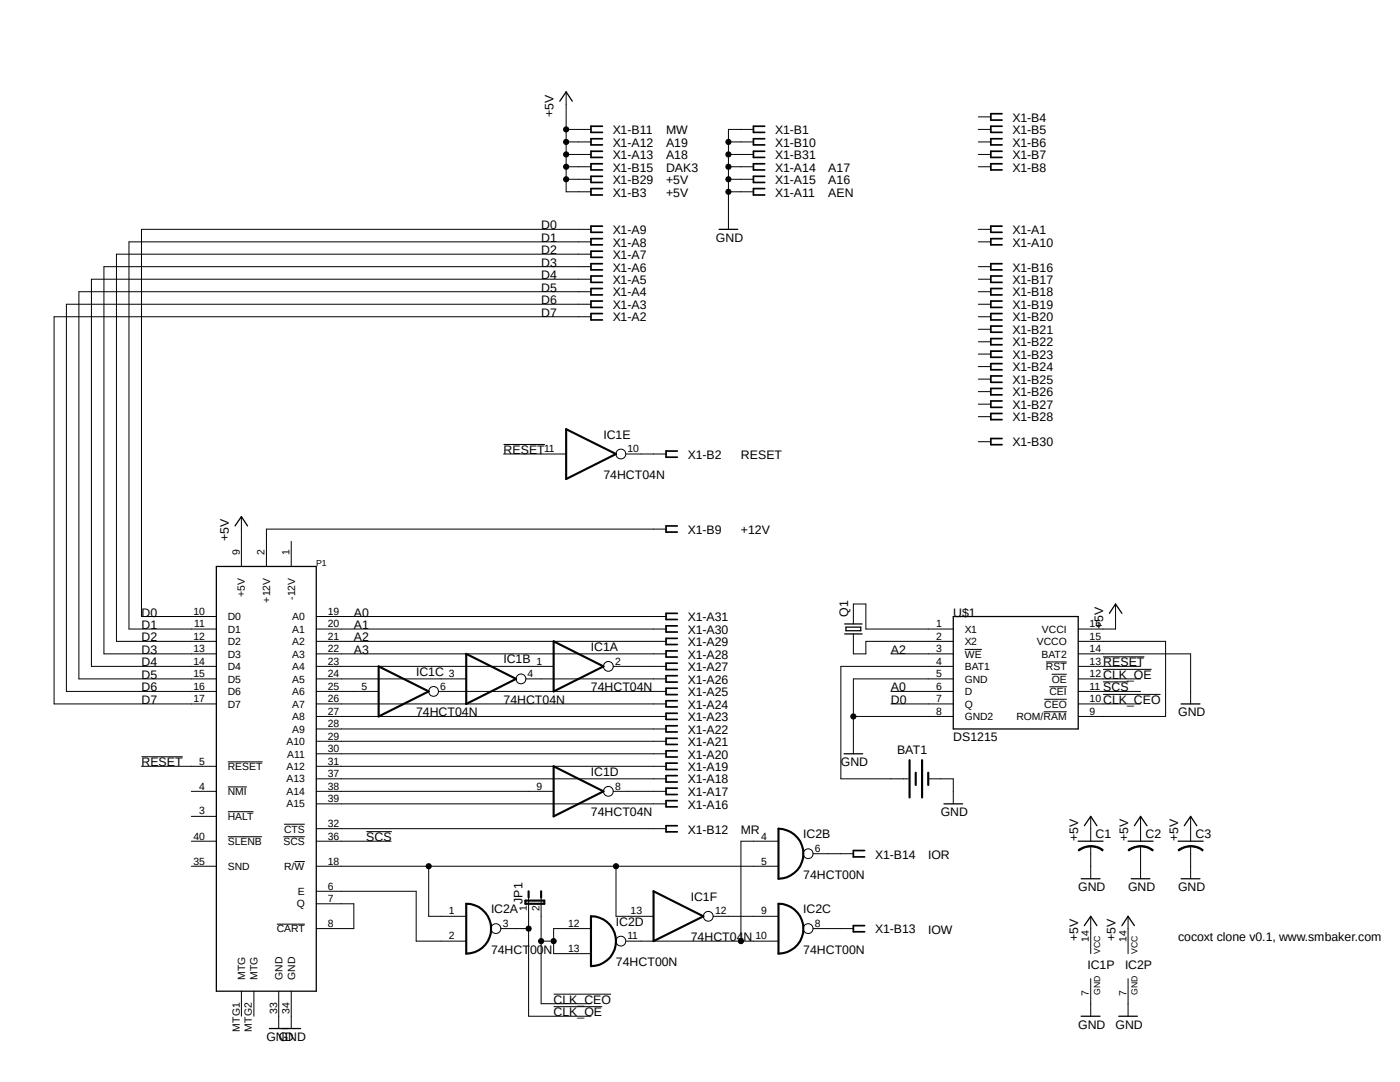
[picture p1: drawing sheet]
<svg xmlns="http://www.w3.org/2000/svg" width="279mm" height="216mm" viewBox="0 0 279 216" stroke-linecap="round" stroke-linejoin="round" font-family="sans-serif">
<path d="M10.6 16l266.6 192.4M277.2 16l-266.6 192.4" fill="none" stroke="#fff" stroke-width=".2"/>
<g fill="none" stroke="#000" stroke-width=".2">
<path d="M113 18.3v20h4.9M113 28.3h4.9M113 30.8h4.9M113 33.3h4.9M113 35.8h4.9M113 25.8h4.9M145.4 38.3h5M145.4 28.3h5M145.4 30.8h5M145.4 33.3h5M145.4 35.8h5M150.4 25.8h-5v20"/>
<path d="M195.2 28.3h2.5M195.2 30.8h2.5M195.2 33.3h2.5M195.2 23.3h2.5M195.2 25.8h2.5M117.9 45.8h-89.7v77.2h15M117.9 48.3h-92.2v77.2h17.5M117.9 50.7h-94.7v77.3h20M117.9 53.2h-97.2v77.3h22.5M117.9 55.7h-99.7v77.3h25M117.9 58.2h-102.2v77.3h27.5M195.2 58.2h2.5"/>
<path d="M195.2 55.7h2.5M195.2 53.2h2.5M195.2 48.3h2.5M195.2 45.8h2.5M117.9 60.7h-104.6v77.3h29.9M117.9 63.2h-107.1v77.3h32.4M195.2 63.2h2.5M195.2 60.7h2.5M195.2 65.7h2.5M195.2 68.2h2.5M195.2 70.7h2.5M195.2 73.2h2.5"/>
<path d="M195.2 75.6h2.5M195.2 78.1h2.5M100.5 88.7h8.3M100.5 90.6h12.5M124.9 90.6h8M195.2 80.6h2.5M195.2 83.1h2.5M195.2 88.1h2.5M48.2 103.1v9.9M58.1 108v5M132.9 105.6h-79.7v7.4M63.1 123h69.8"/>
<path d="M63.1 125.5h69.8M63.1 128h69.8M63.1 130.5h69.8M63.1 133h47.4M63.1 135.5h29.9M63.1 138h12.5M87.5 138h45.4M104.9 135.5h28M122.4 133h10.5M170.3 124.5v-4h2.5v5h17.4M170.3 126.5v4h2.5v-2.5h17.4M177.8 130.5h12.4"/>
<path d="M177.8 138h12.4M190.2 133h-22.4v22.4h13.5M190.2 135.5h-19.9v14.9M192.5 129.6h3.5M208.4 139.5h4.5M208.7 132.1h4.2M209.4 137h3.5M209.9 134.5h3M215.2 128h17.4v15h-17.4M215.2 130.5h22.4v10M215.2 133h12.4M215.2 135.5h12.4"/>
<path d="M215.2 138h12.4M220.1 131.1h8.3M220.1 136.1h5.1M220.1 133.6h9.7M220.1 138.6h11.5M222.6 120.5v5h-7.4M28.2 151h8.3M28.2 152.9h15M38.2 157.9h5M45.5 157h3.8M45.5 152h6.9M63.1 157.9h47.4"/>
<path d="M63.1 152.9h69.8M63.1 140.5h69.8M63.1 143h69.8M63.1 145.5h69.8M63.1 147.9h69.8M63.1 150.4h69.8M63.1 155.4h69.8M122.4 157.9h10.5M170.3 143h19.9M177.8 140.5h12.4M185.3 155.4h4.9v5M208.3 142h4.6"/>
<path d="M215.2 140.5h12.4M38.2 162.9h5M38.2 167.9h5M38.2 172.8h5M45.5 162h5.1M45.5 167h6.8M56.6 167h4.2M56.7 164.5h4.1M58.8 171.9h2M63.1 165.4h69.8M63.1 167.9h15M63.1 160.4h69.8"/>
<path d="M63.1 177.8h20v10h9.9M63.1 172.8h92.3M73.1 165.9h5.1M85.6 172.8v10h7.4M105.5 179.1v23.7h12.4M108 179.1v21.2h9.9M122.9 172.8v10h7.5M155.4 167.9h-7.5v19.9M162.3 170.3h8M215.2 169.6a4 4 0 0 1 2.5-.9v.3a3.9 3.9 0 0 0-2.4 .8zM217.7 168.7a3.6 3.6 0 0 1 2.5 .9l-.2 .2a3.6 3.6 0 0 0-2.3-.8zM217.7 162.9v5"/>
<path d="M217.7 168.9v6.4M225.1 169.6a4 4 0 0 1 2.5-.9v.3a3.9 3.9 0 0 0-2.3 .8zM227.6 168.7a3.6 3.6 0 0 1 2.6 .9l-.2 .2a3.6 3.6 0 0 0-2.4-.8zM227.6 162.9v5M227.6 168.9v6.4M235.1 169.6a4 4 0 0 1 2.5-.9v.3a3.9 3.9 0 0 0-2.4 .8zM237.6 168.7a3.6 3.6 0 0 1 2.5 .9l-.1 .2a3.8 3.8 0 0 0-2.4-.8zM237.6 162.9v5M237.6 168.9v6.4M48.2 197.8v5M50.7 197.8v5M55.2 184.4h5.6"/>
<path d="M55.6 197.8v7.4M58.1 197.8v7.4M63.1 180.3h7.5v5h-7.5M99.9 185.3h5.6M108 187.8h2.5M110.5 198.4h11.5M117.9 185.3h-7.4v5h7.4M124.9 187.8h30.5M142.3 182.8h13.1M162.3 185.3h8M217.7 182.8v7.5M217.7 195.3v7.5"/>
<path d="M225.1 182.8v7.5M225.1 195.3v7.5M110.5 200.9h9.7"/>
<circle cx="113" cy="28.3" r=".51"/>
<circle cx="113" cy="35.8" r=".51"/>
<circle cx="113" cy="33.3" r=".51"/>
<circle cx="113" cy="30.8" r=".51"/>
<circle cx="113" cy="25.8" r=".51"/>
<circle cx="145.4" cy="30.8" r=".51"/>
<circle cx="145.4" cy="35.8" r=".51"/>
<circle cx="145.4" cy="38.3" r=".51"/>
<circle cx="145.4" cy="28.3" r=".51"/>
<circle cx="145.4" cy="33.3" r=".51"/>
<circle cx="123.9" cy="90.6" r=".98"/>
<circle cx="86.5" cy="138" r=".98"/>
<circle cx="104" cy="135.5" r=".98"/>
<circle cx="121.4" cy="133" r=".98"/>
<circle cx="121.4" cy="157.9" r=".98"/>
<circle cx="170.3" cy="143" r=".51"/>
<circle cx="85.6" cy="172.8" r=".51"/>
<circle cx="122.9" cy="172.8" r=".51"/>
<circle cx="161.3" cy="170.3" r=".98"/>
<circle cx="99" cy="185.3" r=".98"/>
<circle cx="105.5" cy="185.3" r=".51"/>
<circle cx="108" cy="187.8" r=".51"/>
<circle cx="110.5" cy="187.8" r=".51"/>
<circle cx="123.9" cy="187.8" r=".98"/>
<circle cx="141.3" cy="182.8" r=".98"/>
<circle cx="147.9" cy="187.8" r=".51"/>
<circle cx="161.3" cy="185.3" r=".98"/>
</g>
<g fill="none" stroke="#000" stroke-width=".25">
<path d="M111.7 20.2l1.3-1.9 1.2 1.9M143.5 45.8h3.7M43.2 113h19.9v84.8h-19.9zM46.9 104.9l1.3-1.8 1.2 1.8M168.6 124.5h3.4M168.6 126.5h3.4M168.8 125.1h3v.8h-3zM190.2 123h25v22.5h-25zM221.4 122.4l1.2-1.9 1.3 1.9M168.4 150.4h3.8M235.7 140.5h3.8M188.4 160.4h3.7"/>
<path d="M215.2 167.9h4.9M215.8 175.3h3.7M216.4 164.8l1.3-1.9 1.2 1.9M225.1 167.9h5M225.8 175.3h3.7M226.4 164.8l1.2-1.9 1.3 1.9M235.1 167.9h5M235.7 175.3h3.8M236.3 164.8l1.3-1.9 1.2 1.9M216.4 184.7l1.3-1.9 1.2 1.9M223.9 184.7l1.2-1.9 1.3 1.9M53.8 205.2h6.2"/>
<path d="M215.8 202.8h3.7M223.3 202.8h3.7"/>
</g>
<g fill="none" stroke="#000" stroke-width=".34">
<path d="M120.2 25.2h-2.3v1.2h2.3M120.2 27.7h-2.3v1.2h2.3M120.2 30.2h-2.3v1.2h2.3M120.2 32.7h-2.3v1.2h2.3M120.2 35.2h-2.3v1.2h2.3M120.2 37.6h-2.3v1.3h2.3M152.6 37.6h-2.2v1.3h2.2M152.6 25.2h-2.2v1.2h2.2M152.6 27.7h-2.2v1.2h2.2M152.6 30.2h-2.2v1.2h2.2M152.6 32.7h-2.2v1.2h2.2M152.6 35.2h-2.2v1.2h2.2"/>
<path d="M200 22.7h-2.3v1.3h2.3M200 25.2h-2.3v1.2h2.3M200 27.7h-2.3v1.2h2.3M200 30.2h-2.3v1.2h2.3M200 32.7h-2.3v1.2h2.3M120.2 45.1h-2.3v1.3h2.3M120.2 47.6h-2.3v1.3h2.3M120.2 50.1h-2.3v1.3h2.3M120.2 52.6h-2.3v1.2h2.3M120.2 55.1h-2.3v1.2h2.3M120.2 57.6h-2.3v1.2h2.3M200 57.6h-2.3v1.2h2.3"/>
<path d="M200 55.1h-2.3v1.2h2.3M200 52.6h-2.3v1.2h2.3M200 47.6h-2.3v1.3h2.3M200 45.1h-2.3v1.3h2.3M120.2 62.6h-2.3v1.2h2.3M120.2 60.1h-2.3v1.2h2.3M200 62.6h-2.3v1.2h2.3M200 60.1h-2.3v1.2h2.3M200 65.1h-2.3v1.2h2.3M200 67.6h-2.3v1.2h2.3M200 70.1h-2.3v1.2h2.3M200 72.6h-2.3v1.2h2.3"/>
<path d="M200 75h-2.3v1.3h2.3M200 77.5h-2.3v1.3h2.3M135.2 90h-2.3v1.2h2.3M200 80h-2.3v1.3h2.3M200 82.5h-2.3v1.2h2.3M200 87.5h-2.3v1.2h2.3M135.2 104.9h-2.3v1.3h2.3M135.2 122.4h-2.3v1.2h2.3M135.2 124.9h-2.3v1.2h2.3M135.2 127.4h-2.3v1.2h2.3M135.2 129.9h-2.3v1.2h2.3M135.2 132.3h-2.3v1.3h2.3"/>
<path d="M135.2 134.8h-2.3v1.3h2.3M135.2 137.3h-2.3v1.3h2.3M135.2 139.8h-2.3v1.3h2.3M135.2 159.8h-2.3v1.2h2.3M135.2 142.3h-2.3v1.3h2.3M135.2 144.8h-2.3v1.2h2.3M135.2 147.3h-2.3v1.2h2.3M135.2 149.8h-2.3v1.2h2.3M135.2 152.3h-2.3v1.2h2.3M135.2 154.8h-2.3v1.2h2.3M135.2 157.3h-2.3v1.2h2.3M135.2 164.8h-2.3v1.2h2.3"/>
<path d="M172.6 169.7h-2.3v1.3h2.3M172.6 184.7h-2.3v1.2h2.3"/>
</g>
<g fill="none" stroke="#000" stroke-width=".42">
<path d="M113 85.6l9.9 5-9.9 5zM75.6 133l10 5-10 5zM93 130.5l10 5-10 5zM110.5 128l9.9 5-9.9 5zM110.5 152.9l9.9 5-9.9 5zM181.5 151.7v7.4M182.8 154.2v2.4M184 151.7v7.4M185.3 154.2v2.4M104.9 179.7h3.7v.6h-3.7zM105.5 177.8v1.3M108 177.8v1.3"/>
<path d="M130.4 177.8l10 5-10 5zM155.4 165.4a5 5 0 0 1 4.9 4.9 5 5 0 0 1-4.9 5zM93 180.3a5 5 0 0 1 5 5 5 5 0 0 1-5 5zM117.9 182.8a5 5 0 0 1 5 5 5 5 0 0 1-5 5zM155.4 180.3a5 5 0 0 1 4.9 5 5 5 0 0 1-4.9 5z"/>
</g>
<g fill="#000">
<path d="M215.2 169.6a4 4 0 0 1 2.5-.9v.3a3.9 3.9 0 0 0-2.4 .8z" fill-rule="evenodd"/>
<path d="M217.7 168.7a3.6 3.6 0 0 1 2.5 .9l-.2 .2a3.6 3.6 0 0 0-2.3-.8z" fill-rule="evenodd"/>
<path d="M225.1 169.6a4 4 0 0 1 2.5-.9v.3a3.9 3.9 0 0 0-2.3 .8z" fill-rule="evenodd"/>
<path d="M227.6 168.7a3.6 3.6 0 0 1 2.6 .9l-.2 .2a3.6 3.6 0 0 0-2.4-.8z" fill-rule="evenodd"/>
<path d="M235.1 169.6a4 4 0 0 1 2.5-.9v.3a3.9 3.9 0 0 0-2.4 .8z" fill-rule="evenodd"/>
<path d="M237.6 168.7a3.6 3.6 0 0 1 2.5 .9l-.1 .2a3.8 3.8 0 0 0-2.4-.8z" fill-rule="evenodd"/>
<circle cx="113" cy="28.3" r=".51"/>
<circle cx="113" cy="35.8" r=".51"/>
<circle cx="113" cy="33.3" r=".51"/>
<circle cx="113" cy="30.8" r=".51"/>
<circle cx="113" cy="25.8" r=".51"/>
<circle cx="145.4" cy="30.8" r=".51"/>
<circle cx="145.4" cy="35.8" r=".51"/>
<circle cx="145.4" cy="38.3" r=".51"/>
<circle cx="145.4" cy="28.3" r=".51"/>
<circle cx="145.4" cy="33.3" r=".51"/>
<circle cx="170.3" cy="143" r=".51"/>
<circle cx="85.6" cy="172.8" r=".51"/>
<circle cx="122.9" cy="172.8" r=".51"/>
<circle cx="105.5" cy="185.3" r=".51"/>
<circle cx="108" cy="187.8" r=".51"/>
<circle cx="110.5" cy="187.8" r=".51"/>
<circle cx="147.9" cy="187.8" r=".51"/>
</g>
<g font-size="2.5">
<text x="110.5" y="23.3" transform="rotate(-90 110.5 23.3)">+5V</text>
<text x="122.3" y="29.3">X1-A12</text>
<text x="122.3" y="26.8">X1-B11</text>
<text x="132.9" y="26.8">MW</text>
<text x="132.9" y="29.3">A19</text>
<text x="154.7" y="29.3">X1-B10</text>
<text x="154.7" y="26.8">X1-B1</text>
<text x="202.1" y="24.3">X1-B4</text>
<text x="202.1" y="26.8">X1-B5</text>
<text x="202.1" y="29.3">X1-B6</text>
<text x="122.3" y="34.2">X1-B15</text>
<text x="122.3" y="31.7">X1-A13</text>
<text x="132.9" y="31.8">A18</text>
<text x="132.9" y="34.3">DAK3</text>
<text x="154.7" y="34.2">X1-A14</text>
<text x="154.7" y="31.7">X1-B31</text>
<text x="165.3" y="34.3">A17</text>
<text x="202.1" y="31.7">X1-B7</text>
<text x="202.1" y="34.2">X1-B8</text>
<text x="122.3" y="39.2">X1-B3</text>
<text x="122.3" y="36.7">X1-B29</text>
<text x="132.9" y="36.8">+5V</text>
<text x="132.9" y="39.3">+5V</text>
<text x="154.7" y="39.2">X1-A11</text>
<text x="154.7" y="36.7">X1-A15</text>
<text x="165.3" y="39.3">AEN</text>
<text x="165.3" y="36.8">A16</text>
<text x="108" y="45.8">D0</text>
<text x="122.3" y="46.7">X1-A9</text>
<text x="202.1" y="46.7">X1-A1</text>
<text x="108" y="48.3">D1</text>
<text x="108" y="50.7">D2</text>
<text x="108" y="53.2">D3</text>
<text x="122.3" y="51.7">X1-A7</text>
<text x="122.3" y="49.2">X1-A8</text>
<text x="142.9" y="48.3">GND</text>
<text x="202.1" y="49.2">X1-A10</text>
<text x="108" y="55.7">D4</text>
<text x="108" y="58.2">D5</text>
<text x="122.3" y="59.1">X1-A4</text>
<text x="122.3" y="56.7">X1-A5</text>
<text x="122.3" y="54.2">X1-A6</text>
<text x="202.1" y="54.2">X1-B16</text>
<text x="202.1" y="56.7">X1-B17</text>
<text x="202.1" y="59.1">X1-B18</text>
<text x="108" y="60.7">D6</text>
<text x="108" y="63.2">D7</text>
<text x="122.3" y="64.1">X1-A2</text>
<text x="122.3" y="61.6">X1-A3</text>
<text x="202.1" y="61.6">X1-B19</text>
<text x="202.1" y="64.1">X1-B20</text>
<text x="202.1" y="66.6">X1-B21</text>
<text x="202.1" y="69.1">X1-B22</text>
<text x="202.1" y="71.6">X1-B23</text>
<text x="202.1" y="74.1">X1-B24</text>
<text x="202.1" y="76.6">X1-B25</text>
<text x="202.1" y="79.1">X1-B26</text>
<text x="202.1" y="81.6">X1-B27</text>
<text x="120.4" y="87.5">IC1E</text>
<text x="202.1" y="84.1">X1-B28</text>
<text x="202.1" y="89.1">X1-B30</text>
<text x="100.5" y="90.6">RESET</text>
<text x="120.4" y="95.6">74HCT04N</text>
<text x="137.3" y="91.6">X1-B2</text>
<text x="147.9" y="91.6">RESET</text>
<text x="137.3" y="106.5">X1-B9</text>
<text x="147.9" y="106.6">+12V</text>
<text x="45.7" y="108" transform="rotate(-90 45.7 108)">+5V</text>
<text x="28.2" y="123">D0</text>
<text x="28.2" y="125.5">D1</text>
<text x="70.6" y="123">A0</text>
<text x="70.6" y="125.5">A1</text>
<text x="137.3" y="124">X1-A31</text>
<text x="169.3" y="123" transform="rotate(-90 169.3 123)">Q1</text>
<text x="190.2" y="123">U$1</text>
<text x="220.2" y="125.5" transform="rotate(-90 220.2 125.5)">+5V</text>
<text x="28.2" y="128">D2</text>
<text x="28.2" y="130.5">D3</text>
<text x="70.6" y="128">A2</text>
<text x="70.6" y="130.5">A3</text>
<text x="117.9" y="129.9">IC1A</text>
<text x="137.3" y="131.4">X1-A28</text>
<text x="137.3" y="128.9">X1-A29</text>
<text x="137.3" y="126.4">X1-A30</text>
<text x="177.8" y="130.5">A2</text>
<text x="28.2" y="133">D4</text>
<text x="28.2" y="135.5">D5</text>
<text x="28.2" y="138">D6</text>
<text x="83.1" y="134.8">IC1C</text>
<text x="100.5" y="132.3">IC1B</text>
<text x="117.9" y="138">74HCT04N</text>
<text x="137.3" y="136.4">X1-A26</text>
<text x="137.3" y="133.9">X1-A27</text>
<text x="177.8" y="138">A0</text>
<text x="220.2" y="133">RESET</text>
<text x="220.2" y="138">SCS</text>
<text x="220.2" y="135.5">CLK_OE</text>
<text x="28.2" y="140.5">D7</text>
<text x="83.1" y="143">74HCT04N</text>
<text x="100.5" y="140.5">74HCT04N</text>
<text x="137.3" y="143.9">X1-A23</text>
<text x="137.3" y="141.4">X1-A24</text>
<text x="137.3" y="138.9">X1-A25</text>
<text x="177.8" y="140.5">D0</text>
<text x="220.2" y="140.5">CLK_CEO</text>
<text x="235.1" y="143">GND</text>
<text x="137.3" y="148.9">X1-A21</text>
<text x="137.3" y="146.4">X1-A22</text>
<text x="190.2" y="147.9">DS1215</text>
<text x="28.2" y="152.9">RESET</text>
<text x="117.9" y="154.8">IC1D</text>
<text x="137.3" y="153.9">X1-A19</text>
<text x="137.3" y="151.4">X1-A20</text>
<text x="167.8" y="152.9">GND</text>
<text x="179" y="150.4">BAT1</text>
<text x="137.3" y="161.3">X1-A16</text>
<text x="137.3" y="158.8">X1-A17</text>
<text x="137.3" y="156.3">X1-A18</text>
<text x="73.1" y="167.9">SCS</text>
<text x="117.9" y="162.9">74HCT04N</text>
<text x="137.3" y="166.3">X1-B12</text>
<text x="147.9" y="166.4">MR</text>
<text x="160.3" y="167.3">IC2B</text>
<text x="187.7" y="162.9">GND</text>
<text x="215.2" y="167.9" transform="rotate(-90 215.2 167.9)">+5V</text>
<text x="218.7" y="167.3">C1</text>
<text x="225.1" y="167.9" transform="rotate(-90 225.1 167.9)">+5V</text>
<text x="228.6" y="167.3">C2</text>
<text x="235.1" y="167.9" transform="rotate(-90 235.1 167.9)">+5V</text>
<text x="238.6" y="167.3">C3</text>
<text x="174.7" y="171.3">X1-B14</text>
<text x="185.3" y="171.4">IOR</text>
<text x="137.9" y="179.7">IC1F</text>
<text x="160.3" y="175.3">74HCT00N</text>
<text x="215.2" y="177.8">GND</text>
<text x="225.1" y="177.8">GND</text>
<text x="235.1" y="177.8">GND</text>
<text x="98" y="182.2">IC2A</text>
<text x="104.3" y="180.3" transform="rotate(-90 104.3 180.3)">JP1</text>
<text x="122.9" y="184.7">IC2D</text>
<text x="160.3" y="182.2">IC2C</text>
<text x="98" y="190.3">74HCT00N</text>
<text x="137.9" y="187.8">74HCT04N</text>
<text x="160.3" y="190.3">74HCT00N</text>
<text x="174.7" y="186.3">X1-B13</text>
<text x="185.3" y="186.3">IOW</text>
<text x="215.2" y="187.8" transform="rotate(-90 215.2 187.8)">+5V</text>
<text x="222.6" y="187.8" transform="rotate(-90 222.6 187.8)">+5V</text>
<text x="235.1" y="187.8">cocoxt clone v0.1, www.smbaker.com</text>
<text x="122.9" y="192.8">74HCT00N</text>
<text x="217" y="193.4">IC1P</text>
<text x="224.5" y="193.4">IC2P</text>
<text x="110.5" y="202.8">CLK_OE</text>
<text x="110.5" y="200.3">CLK_CEO</text>
<text x="53.2" y="207.7">GND</text>
<text x="55.6" y="207.7">GND</text>
<text x="215.2" y="205.2">GND</text>
<text x="222.6" y="205.2">GND</text>
</g>
<g font-size="2.1">
<text x="108.6" y="90.3">11</text>
<text x="125.2" y="90.3">10</text>
<text x="47.8" y="110.7" transform="rotate(-90 47.8 110.7)">9</text>
<text x="52.8" y="110.7" transform="rotate(-90 52.8 110.7)">2</text>
<text x="57.8" y="110.7" transform="rotate(-90 57.8 110.7)">1</text>
<text x="48.9" y="119.1" transform="rotate(-90 48.9 119.1)">+5V</text>
<text x="58.9" y="119.7" transform="rotate(-90 58.9 119.7)">-12V</text>
<text x="38.6" y="122.6">10</text>
<text x="38.8" y="125.1">11</text>
<text x="45.5" y="123.7">D0</text>
<text x="53.9" y="120.2" transform="rotate(-90 53.9 120.2)">+12V</text>
<text x="58.3" y="123.7">A0</text>
<text x="65.4" y="122.6">19</text>
<text x="65.4" y="125.1">20</text>
<text x="186.8" y="125.1">1</text>
<text x="217.5" y="125.1">16</text>
<text x="38.6" y="127.6">12</text>
<text x="38.6" y="130.1">13</text>
<text x="45.5" y="126.2">D1</text>
<text x="45.5" y="128.7">D2</text>
<text x="45.5" y="131.2">D3</text>
<text x="58.3" y="126.2">A1</text>
<text x="58.3" y="128.7">A2</text>
<text x="58.3" y="131.2">A3</text>
<text x="65.4" y="127.6">21</text>
<text x="65.4" y="130.1">22</text>
<text x="186.8" y="127.6">2</text>
<text x="186.8" y="130.1">3</text>
<text x="192.5" y="126.2">X1</text>
<text x="192.5" y="128.7">X2</text>
<text x="192.5" y="131.2">WE</text>
<text x="206.9" y="128.7">VCCO</text>
<text x="207.9" y="131.2">BAT2</text>
<text x="207.9" y="126.2">VCCI</text>
<text x="217.5" y="127.6">15</text>
<text x="217.5" y="130.1">14</text>
<text x="38.6" y="132.6">14</text>
<text x="38.6" y="135.1">15</text>
<text x="38.6" y="137.6">16</text>
<text x="45.5" y="133.7">D4</text>
<text x="45.5" y="136.2">D5</text>
<text x="58.3" y="133.7">A4</text>
<text x="58.3" y="136.2">A5</text>
<text x="65.4" y="132.6">23</text>
<text x="65.4" y="135.1">24</text>
<text x="65.4" y="137.6">25</text>
<text x="72.1" y="137.6">5</text>
<text x="87.8" y="137.6">6</text>
<text x="89.6" y="135.1">3</text>
<text x="105.3" y="135.1">4</text>
<text x="107.1" y="132.6">1</text>
<text x="122.8" y="132.6">2</text>
<text x="186.8" y="132.6">4</text>
<text x="186.8" y="135.1">5</text>
<text x="186.8" y="137.6">6</text>
<text x="192.5" y="133.7">BAT1</text>
<text x="192.5" y="136.2">GND</text>
<text x="208.7" y="133.7">RST</text>
<text x="209.9" y="136.2">OE</text>
<text x="217.5" y="132.6">13</text>
<text x="217.5" y="135.1">12</text>
<text x="217.5" y="137.6">11</text>
<text x="38.6" y="140.1">17</text>
<text x="45.5" y="138.7">D6</text>
<text x="45.5" y="141.2">D7</text>
<text x="58.3" y="138.7">A6</text>
<text x="58.3" y="141.2">A7</text>
<text x="58.3" y="143.7">A8</text>
<text x="65.4" y="140.1">26</text>
<text x="65.4" y="142.6">27</text>
<text x="186.8" y="140.1">7</text>
<text x="186.8" y="142.6">8</text>
<text x="192.5" y="138.7">D</text>
<text x="192.5" y="141.2">Q</text>
<text x="192.5" y="143.7">GND2</text>
<text x="202.9" y="143.7">ROM/RAM</text>
<text x="208.4" y="141.2">CEO</text>
<text x="209.4" y="138.7">CEI</text>
<text x="217.5" y="140.1">10</text>
<text x="217.5" y="142.6">9</text>
<text x="57.1" y="148.7">A10</text>
<text x="58.3" y="146.2">A9</text>
<text x="65.4" y="145.1">28</text>
<text x="65.4" y="147.6">29</text>
<text x="39.8" y="152.6">5</text>
<text x="45.5" y="153.7">RESET</text>
<text x="57.1" y="153.6">A12</text>
<text x="57.3" y="151.2">A11</text>
<text x="65.4" y="150.1">30</text>
<text x="65.4" y="152.6">31</text>
<text x="65.4" y="155.1">37</text>
<text x="39.8" y="157.6">4</text>
<text x="45.5" y="158.7">NMI</text>
<text x="57.1" y="156.1">A13</text>
<text x="57.1" y="158.6">A14</text>
<text x="57.1" y="161.1">A15</text>
<text x="65.4" y="157.6">38</text>
<text x="65.4" y="160.1">39</text>
<text x="107.1" y="157.6">9</text>
<text x="122.8" y="157.6">8</text>
<text x="38.6" y="167.5">40</text>
<text x="39.8" y="162.5">3</text>
<text x="45.5" y="163.6">HALT</text>
<text x="56.7" y="166.1">CTS</text>
<text x="65.4" y="165">32</text>
<text x="65.4" y="167.5">36</text>
<text x="151.9" y="167.5">4</text>
<text x="38.6" y="172.5">35</text>
<text x="45.5" y="168.6">SLENB</text>
<text x="45.5" y="173.6">SND</text>
<text x="56.6" y="168.6">SCS</text>
<text x="56.7" y="173.6">R/W</text>
<text x="65.4" y="172.5">18</text>
<text x="151.9" y="172.5">5</text>
<text x="162.6" y="170">6</text>
<text x="59.4" y="178.6">E</text>
<text x="65.4" y="177.5">6</text>
<text x="65.4" y="180">7</text>
<text x="59.2" y="181.1">Q</text>
<text x="65.4" y="185">8</text>
<text x="89.6" y="182.5">1</text>
<text x="100.3" y="185">3</text>
<text x="105.2" y="181.8" transform="rotate(-90 105.2 181.8)">1</text>
<text x="107.7" y="181.8" transform="rotate(-90 107.7 181.8)">2</text>
<text x="113.4" y="185">12</text>
<text x="125.9" y="182.5">13</text>
<text x="142.7" y="182.5">12</text>
<text x="151.9" y="182.5">9</text>
<text x="162.6" y="185">8</text>
<text x="55.2" y="186.1">CART</text>
<text x="89.6" y="187.5">2</text>
<text x="113.4" y="189.9">13</text>
<text x="125.2" y="187.5">11</text>
<text x="150.7" y="187.5">10</text>
<text x="217.3" y="188" transform="rotate(-90 217.3 188)">14</text>
<text x="224.8" y="188" transform="rotate(-90 224.8 188)">14</text>
<text x="48.9" y="195.5" transform="rotate(-90 48.9 195.5)">MTG</text>
<text x="51.4" y="195.5" transform="rotate(-90 51.4 195.5)">MTG</text>
<text x="56.4" y="195.5" transform="rotate(-90 56.4 195.5)">GND</text>
<text x="58.9" y="195.5" transform="rotate(-90 58.9 195.5)">GND</text>
<text x="55.3" y="202.4" transform="rotate(-90 55.3 202.4)">33</text>
<text x="57.8" y="202.4" transform="rotate(-90 57.8 202.4)">34</text>
<text x="217.3" y="198.7" transform="rotate(-90 217.3 198.7)">7</text>
<text x="224.8" y="198.7" transform="rotate(-90 224.8 198.7)">7</text>
<text x="47.8" y="205.8" transform="rotate(-90 47.8 205.8)">MTG1</text>
<text x="50.3" y="205.8" transform="rotate(-90 50.3 205.8)">MTG2</text>
</g>
<g font-size="1.7">
<text x="63.1" y="113">P1</text>
<text x="219.5" y="190.3" transform="rotate(-90 219.5 190.3)">VCC</text>
<text x="227" y="190.3" transform="rotate(-90 227 190.3)">VCC</text>
<text x="219.5" y="198.5" transform="rotate(-90 219.5 198.5)">GND</text>
<text x="227" y="198.5" transform="rotate(-90 227 198.5)">GND</text>
</g>
</svg>
